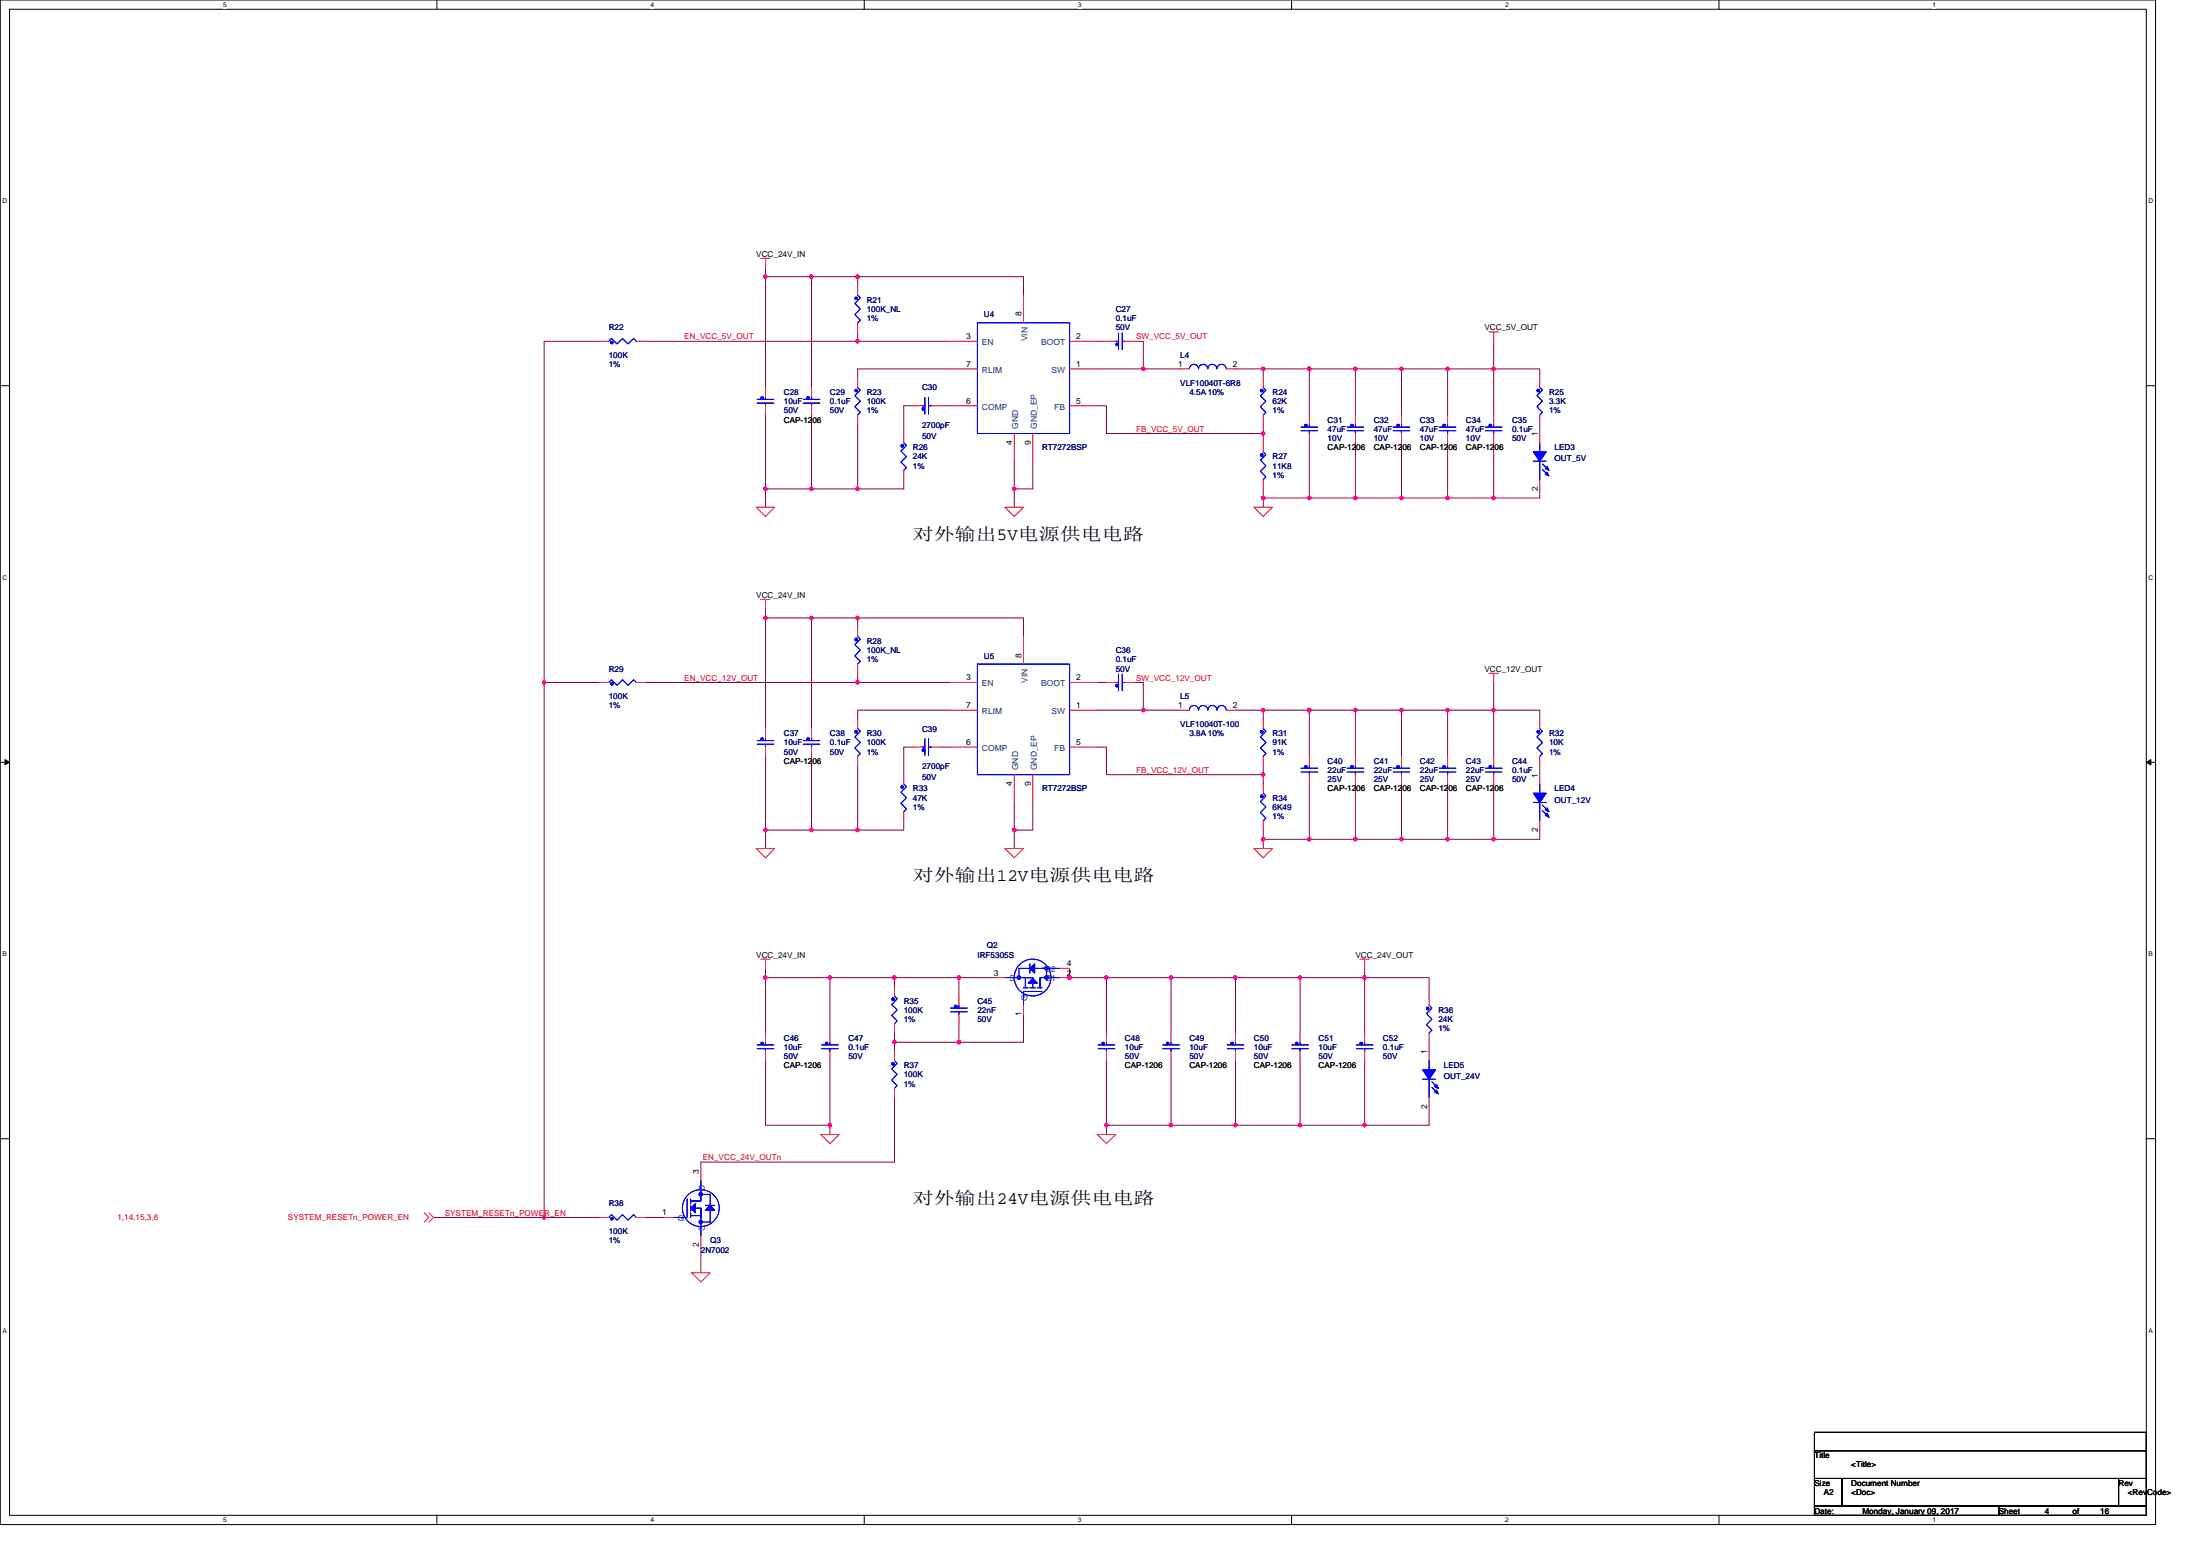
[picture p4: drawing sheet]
<svg xmlns="http://www.w3.org/2000/svg" width="297mm" height="210mm" viewBox="0 0 297 210" stroke-linecap="round" stroke-linejoin="round" font-family="sans-serif">
<path d="M0 0h291v205.7h-291zM1.3 1.2h288.5v203.3h-288.5z" fill="none" stroke="#000" stroke-width=".14"/>
<g fill="#fff">
<path d="M30.1 .1h.5v1h-.5z"/>
<path d="M30.1 204.6h.5v1h-.5z"/>
</g>
<path d="M59 0v1.2M59 204.5v1.2" fill="none" stroke="#000" stroke-width=".14"/>
<g fill="#fff">
<path d="M87.8 .1h.5v1h-.5z"/>
<path d="M87.8 204.6h.5v1h-.5z"/>
</g>
<path d="M116.7 0v1.2M116.7 204.5v1.2" fill="none" stroke="#000" stroke-width=".14"/>
<g fill="#fff">
<path d="M145.5 .1h.5v1h-.5z"/>
<path d="M145.5 204.6h.5v1h-.5z"/>
</g>
<path d="M174.4 0v1.2M174.4 204.5v1.2" fill="none" stroke="#000" stroke-width=".14"/>
<g fill="#fff">
<path d="M203.2 .1h.5v1h-.5z"/>
<path d="M203.2 204.6h.5v1h-.5z"/>
</g>
<path d="M232.1 0v1.2M232.1 204.5v1.2" fill="none" stroke="#000" stroke-width=".14"/>
<g fill="#fff">
<path d="M260.9 .1h.5v1h-.5z"/>
<path d="M260.9 204.6h.5v1h-.5z"/>
<path d="M.4 26.6h.6v1h-.6z"/>
<path d="M290.1 26.6h.6v1h-.6z"/>
<path d="M.4 77.4h.6v1h-.6z"/>
<path d="M290.1 77.4h.6v1h-.6z"/>
</g>
<path d="M0 52h1.3M289.8 52h1.2" fill="none" stroke="#000" stroke-width=".14"/>
<g fill="#fff">
<path d="M.4 128.3h.5v1h-.5z"/>
<path d="M290.1 128.3h.6v1h-.6z"/>
</g>
<path d="M0 102.9h1.3M289.8 102.9h1.2" fill="none" stroke="#000" stroke-width=".14"/>
<path d="M.7 102.5l.6 .4-.6 .3zM289.8 102.9l.6-.4v.7z" fill="#000" stroke="#000" stroke-width=".14"/>
<g fill="#fff">
<path d="M.4 179.1h.5v1h-.5z"/>
<path d="M290.1 179.1h.6v1h-.6z"/>
</g>
<path d="M0 153.7h1.3M289.8 153.7h1.2M245 199.5h3.7v3.7h-3.7zM245 193.3h44.8v2.5h-44.8zM245 195.8h44.8v3.7h-44.8zM248.7 199.5h37.3v3.7h-37.3zM286 199.5h3.8v3.7h-3.8zM245 203.2h24.9v1.3h-24.9zM269.9 203.2h19.9v1.3h-19.9z" fill="none" stroke="#000" stroke-width=".14"/>
<g fill="none" stroke="#800040" stroke-width=".14">
<path d="M103.4 36.1v1.2M103.4 37.3v15M103.4 37.3h6.2v15M109.6 37.3h6.2M115.8 37.3v1.3M115.8 37.3h22.4v2.5M80.9 46.1h-7.4v46M87.2 46.1h28.6M103.4 56v10M109.6 56v10M115.8 46.1h12.4M115.8 44.8v1.3"/>
<path d="M115.8 57.3v8.7h6.2v-1.3M123.3 54.8h-1.3v3.7M127 54.8h1.2M128.2 49.8h-12.4v1.2M148.1 46.1h1.3M148.1 54.8h1.3v3.7h21.2M148.1 49.8h6.3M153.1 46.1h1.3v3.7M154.4 49.8h5M166.8 49.8h3.8M170.6 58.5v1.3M170.6 57.3v1.2"/>
<path d="M170.6 49.8v1.2M170.6 49.8h6.2M176.8 49.8h6.2M176.8 49.8v6.2M176.8 59.8v7.4M183 59.8v7.4M183 49.8h6.2M183 49.8v6.2M189.2 49.8v6.2M189.2 59.8v7.4M189.2 49.8h6.2M195.4 49.8v6.2"/>
<path d="M195.4 59.8v7.4M195.4 49.8h6.3M201.7 49.8v6.2M201.7 46.1v3.7M201.7 49.8h6.2v1.2M201.7 59.8v7.4M207.9 57.3v1.2M103.4 66v2.5M103.4 66h12.4M136.9 66v2.5M136.9 62.2v3.8M139.4 62.2v3.8h-2.5"/>
<path d="M170.6 66v1.2M170.6 67.2h6.2M170.6 67.2v1.3M176.8 67.2h6.2M183 67.2h6.2M189.2 67.2h6.2M195.4 67.2h6.3M207.9 66v1.2h-6.2M73.5 92.1h7.4M73.5 92.1v72.2M87.2 92.1h28.6M103.4 82.1v1.3"/>
<path d="M103.4 83.4v14.9M103.4 83.4h6.2v14.9M109.6 83.4h6.2M115.8 92.1h12.4M115.8 90.9v1.2M115.8 83.4v1.2M115.8 83.4h22.4v2.5M128.2 95.8h-12.4v1.3M148.1 92.1h1.3M148.1 95.8h6.3M153.1 92.1h1.3v3.7M154.4 95.8h5"/>
<path d="M166.8 95.8h3.8M170.6 95.8v1.3M170.6 95.8h6.2M176.8 95.8h6.2M176.8 95.8v6.3M183 95.8h6.2v6.3M183 95.8v6.3M189.2 95.8h6.2M195.4 95.8v6.3M195.4 95.8h6.3M201.7 95.8v6.3M201.7 92.1v3.7"/>
<path d="M201.7 95.8h6.2v1.3M103.4 112v2.5M103.4 112h12.4M103.4 102.1v9.9M109.6 102.1v9.9M115.8 103.3v8.7h6.2v-1.2M123.3 100.8h-1.3v3.7M127 100.8h1.2M136.9 112v2.5M136.9 108.3v3.7M139.4 108.3v3.7h-2.5M148.1 100.8h1.3v3.7h21.2"/>
<path d="M170.6 112v1.3M170.6 104.5v1.3M170.6 113.3h6.2M170.6 113.3v1.2M170.6 103.3v1.2M176.8 113.3h6.2M176.8 105.8v7.5M183 105.8v7.5M183 113.3h6.2M189.2 105.8v7.5M189.2 113.3h6.2M195.4 105.8v7.5"/>
<path d="M195.4 113.3h6.3M201.7 105.8v7.5M207.9 103.3v1.2M207.9 112v1.3h-6.2M103.4 131.9v7.5M103.4 130.7v1.2h8.7M112.1 131.9v7.5M112.1 131.9h8.7M120.8 131.9v1.3M120.8 139.4v1.3M120.8 131.9h8.7M129.5 131.9v2.5"/>
<path d="M129.5 138.2v2.5M129.5 131.9h5M138.2 136.9v3.8h-8.7M144.4 130.7v1.2h5v7.5M149.4 131.9h8.7M158.1 131.9v7.5M158.1 131.9h8.7v7.5M166.8 131.9h8.7v7.5M175.5 131.9h8.8M184.3 131.9h8.7v2.5M184.3 131.9v7.5M184.3 130.7v1.2"/>
<path d="M103.4 143.1v8.7h8.7M112.1 151.8v1.3M112.1 143.1v8.7M120.8 140.7h8.7M120.8 140.7v1.2M120.8 148.1v8.7h-26.2v1.3M149.4 151.8v1.3M149.4 143.1v8.7M149.4 151.8h17.4M158.1 143.1v8.7M166.8 151.8h8.7M166.8 143.1v8.7"/>
<path d="M175.5 151.8h8.8M175.5 143.1v8.7M184.3 143.1v8.7M193 149.4v2.4h-8.7M193 140.7v1.2M58.5 164.3h15M73.5 164.3h7.4M87.2 164.3h2.5M94.6 168v3.8"/>
</g>
<g fill="#f0f" stroke="#f0f" stroke-width=".14">
<circle cx="103.3" cy="37.3" r=".24"/>
<circle cx="115.8" cy="46" r=".24"/>
<circle cx="103.3" cy="66" r=".23"/>
<circle cx="109.6" cy="66" r=".23"/>
<circle cx="115.8" cy="66" r=".23"/>
<circle cx="154.4" cy="49.8" r=".24"/>
<circle cx="170.5" cy="58.5" r=".24"/>
<circle cx="176.8" cy="49.8" r=".24"/>
<circle cx="170.5" cy="49.8" r=".24"/>
<circle cx="201.7" cy="49.8" r=".24"/>
<circle cx="195.4" cy="49.8" r=".24"/>
<circle cx="201.7" cy="67.2" r=".24"/>
<circle cx="170.6" cy="67.2" r=".24"/>
<circle cx="176.8" cy="67.2" r=".24"/>
<circle cx="136.9" cy="66" r=".24"/>
<circle cx="115.8" cy="37.3" r=".24"/>
<circle cx="109.6" cy="37.3" r=".24"/>
<circle cx="103.3" cy="83.4" r=".24"/>
<circle cx="115.8" cy="92.1" r=".23"/>
<circle cx="103.3" cy="112" r=".24"/>
<circle cx="109.6" cy="112" r=".24"/>
<circle cx="115.8" cy="112" r=".24"/>
<circle cx="154.4" cy="95.8" r=".24"/>
<circle cx="170.6" cy="104.5" r=".24"/>
<circle cx="176.8" cy="95.8" r=".24"/>
<circle cx="170.5" cy="95.8" r=".24"/>
<circle cx="201.7" cy="95.8" r=".24"/>
<circle cx="195.4" cy="113.3" r=".24"/>
<circle cx="170.5" cy="113.3" r=".24"/>
<circle cx="176.8" cy="113.3" r=".24"/>
<circle cx="136.9" cy="112" r=".24"/>
<circle cx="115.8" cy="83.4" r=".24"/>
<circle cx="109.6" cy="83.4" r=".24"/>
<circle cx="103.3" cy="131.9" r=".24"/>
<circle cx="120.8" cy="140.6" r=".24"/>
<circle cx="129.5" cy="131.9" r=".24"/>
<circle cx="129.5" cy="140.6" r=".23"/>
<circle cx="175.5" cy="131.9" r=".24"/>
<circle cx="149.4" cy="151.8" r=".24"/>
<circle cx="184.2" cy="151.8" r=".24"/>
<circle cx="158.1" cy="151.8" r=".24"/>
<circle cx="184.2" cy="131.9" r=".24"/>
<circle cx="144.4" cy="131.9" r=".24"/>
<circle cx="120.8" cy="131.9" r=".24"/>
<circle cx="112" cy="151.8" r=".24"/>
<circle cx="112" cy="131.9" r=".24"/>
<circle cx="183" cy="95.8" r=".24"/>
<circle cx="195.4" cy="95.8" r=".24"/>
<circle cx="189.2" cy="95.8" r=".24"/>
<circle cx="183" cy="113.3" r=".24"/>
<circle cx="189.2" cy="113.3" r=".24"/>
<circle cx="189.2" cy="67.2" r=".24"/>
<circle cx="189.2" cy="49.8" r=".24"/>
<circle cx="183" cy="67.2" r=".24"/>
<circle cx="183" cy="49.8" r=".24"/>
<circle cx="166.8" cy="131.9" r=".24"/>
<circle cx="166.8" cy="151.8" r=".24"/>
<circle cx="73.5" cy="164.3" r=".24"/>
<circle cx="73.5" cy="92.1" r=".23"/>
<circle cx="201.7" cy="113.3" r=".24"/>
<circle cx="175.5" cy="151.8" r=".24"/>
<circle cx="195.4" cy="67.2" r=".24"/>
<circle cx="158.1" cy="131.9" r=".24"/>
<circle cx="149.4" cy="131.9" r=".24"/>
</g>
<g fill="none" stroke="#f00" stroke-width=".14">
<path d="M102.7 34.9h1.3M103.4 34.9v1.2M115.8 38.6v1.2M138.2 39.8v3.8M80.9 46.1h1.3M85.9 46.1h1.3M103.4 52.3v1.2M103.4 54.8v1.2M109.6 52.3v1.2M109.6 54.8v1.2M115.8 43.6v1.2M115.8 51v1.3"/>
<path d="M115.8 56v1.3M122 58.5v1.3M123.3 54.8h1.2M125.7 54.8h1.3M128.2 46.1h3.8M128.2 49.8h3.8M128.2 54.8h3.8M136.9 58.5v3.7M139.4 58.5v3.7M144.4 54.8h3.7M144.4 49.8h3.7M144.4 46.1h3.7"/>
<path d="M149.4 46.1h1.2M151.9 46.1h1.2M159.4 49.8h1.2M165.6 49.8h1.2M170.6 51v1.3M170.6 56v1.3M170.6 59.8v1.2M176.8 56v1.3M176.8 58.5v1.3M183 56v1.3M183 58.5v1.3M189.2 56v1.3"/>
<path d="M189.2 58.5v1.3M195.4 56v1.3M195.4 58.5v1.3M201 44.8h1.3M201.7 44.8v1.3M201.7 56v1.3M201.7 58.5v1.3M207.9 58.5v1.3M207.9 51v1.3M207.9 56v1.3M102.1 68.5h2.5l-1.2 1.2zM122 63.5v1.2"/>
<path d="M135.7 68.5h2.5l-1.3 1.2zM169.3 68.5h2.5l-1.2 1.2zM170.6 64.7v1.3M207.9 64.7v1.3M80.9 92.1h1.3M85.9 92.1h1.3M102.7 80.9h1.3M103.4 80.9v1.2M103.4 98.3v1.3M109.6 98.3v1.3M115.8 97.1v1.2M115.8 84.6v1.3"/>
<path d="M115.8 89.6v1.3M128.2 92.1h3.8M128.2 95.8h3.8M138.2 85.9v3.7M144.4 95.8h3.7M144.4 92.1h3.7M149.4 92.1h1.2M151.9 92.1h1.2M159.4 95.8h1.2M165.6 95.8h1.2M170.6 97.1v1.2M201 90.9h1.3"/>
<path d="M201.7 90.9v1.2M207.9 97.1v1.2M102.1 114.5h2.5l-1.2 1.3zM103.4 100.8v1.3M109.6 100.8v1.3M115.8 102.1v1.2M122 104.5v1.3M122 109.5v1.3M123.3 100.8h1.2M125.7 100.8h1.3M128.2 100.8h3.8M135.7 114.5h2.5l-1.3 1.3z"/>
<path d="M136.9 104.5v3.8M139.4 104.5v3.8M144.4 100.8h3.7M169.3 114.5h2.5l-1.2 1.3zM170.6 105.8v1.2M170.6 110.8v1.2M170.6 102.1v1.2M176.8 102.1v1.2M176.8 104.5v1.3M183 102.1v1.2M183 104.5v1.3M189.2 102.1v1.2"/>
<path d="M189.2 104.5v1.3M195.4 102.1v1.2M195.4 104.5v1.3M201.7 102.1v1.2M201.7 104.5v1.3M207.9 104.5v1.3M207.9 110.8v1.2M207.9 102.1v1.2M102.7 129.4h1.3M103.4 129.4v1.3M103.4 139.4v1.3M112.1 139.4v1.3"/>
<path d="M120.8 133.2v1.2M120.8 138.2v1.2M129.5 134.4v1.3M129.5 136.9v1.3M134.5 131.9h1.2M138.2 135.7v1.2M143.2 131.9h1.2M143.2 130.7h1.2M149.4 139.4v1.3M158.1 139.4v1.3M166.8 139.4v1.3M175.5 139.4v1.3"/>
<path d="M183.6 129.4h1.3M184.3 129.4v1.3M184.3 139.4v1.3M193 134.4v1.3M193 139.4v1.3M94.6 158.1v1.2M103.4 141.9v1.2M110.8 153.1h2.5l-1.2 1.2zM112.1 141.9v1.2M120.8 141.9v1.2M120.8 146.9v1.2M148.1 153.1h2.5l-1.2 1.2z"/>
<path d="M149.4 141.9v1.2M158.1 141.9v1.2M166.8 141.9v1.2M175.5 141.9v1.2M184.3 141.9v1.2M193 141.9v1.2M193 148.1v1.3M57.3 163.7l.6 .6-.6 .6M57.9 163.7l.6 .6-.6 .6M80.9 164.3h1.3M85.9 164.3h1.3M89.7 164.3h1.2"/>
<path d="M93.4 171.8h2.5l-1.3 1.2zM94.6 166.8v1.2"/>
</g>
<g fill="none" stroke="#00f" stroke-width=".14">
<path d="M115.8 39.8l.4 .4-.8 .8 .8 .7-.8 .7 .8 .8-.4 .4M82.2 46.1l.4-.4 .7 .7 .7-.7 .8 .7 .8-.7 .3 .4M102.2 54.4h2.3M102.2 53.9h2.3M103.4 54.4v.4M103.4 53.5v.4M108.5 54.4h2.2M108.5 53.9h2.2M109.6 54.4v.4M109.6 53.5v.4M115.8 52.3l.4 .3-.8 .8 .8 .7-.8 .8 .8 .7-.4 .4M122 59.8l.4 .3-.8 .8 .8 .7-.8 .8 .8 .7-.4 .4"/>
<path d="M124.5 54.8h.4M124.9 53.6v2.3M125.4 54.8h.3M125.4 53.6v2.3M132 43.6h12.4v14.9h-12.4zM150.6 46.1h.4M151 44.9v2.3M151.5 46.1h.4M151.5 44.9v2.3M161.8 49.8a.61 .61 0 0 0-.6-.6 .61 .61 0 0 0-.6 .6M163.1 49.8a.61 .61 0 0 0-.6-.6 .61 .61 0 0 0-.7 .6M164.3 49.8a.61 .61 0 0 0-.6-.6 .61 .61 0 0 0-.6 .6"/>
<path d="M165.6 49.8a.61 .61 0 0 0-.7-.6 .61 .61 0 0 0-.6 .6M170.6 52.3l.3 .3-.7 .8 .7 .7-.7 .8 .7 .7-.3 .4M175.7 58.1h2.2M175.7 57.6h2.2M176.8 58.1v.4M176.8 57.3v.3M181.9 58.1h2.2M181.9 57.6h2.2M183 58.1v.4M183 57.3v.3M188.1 58.1h2.2M188.1 57.6h2.2"/>
<path d="M189.2 58.1v.4M189.2 57.3v.3M194.3 58.1h2.3M194.3 57.6h2.3M195.4 58.1v.4M195.4 57.3v.3M200.6 58.1h2.2M200.6 57.6h2.2M201.7 58.1v.4M201.7 57.3v.3M207.9 52.3l.4 .3-.8 .8 .8 .7-.8 .8 .8 .7-.4 .4M207.9 59.8v1.2"/>
<path d="M170.6 61l.3 .4-.7 .7 .7 .8-.7 .7 .7 .7-.3 .4M207 62.2h1.8M207.9 62.2v2.5M208.3 62.6l.7 .8M208.3 63.4l.7 .7M82.2 92.1l.4-.4 .7 .8 .7-.8 .8 .8 .8-.8 .3 .4M102.2 99.9h2.3M103.4 99.6v.3M108.5 99.9h2.2M109.6 99.6v.3M115.8 98.3l.4 .4-.8 .7 .8 .8-.8 .7 .8 .8-.4 .4M115.8 85.9l.4 .4-.8 .7 .8 .8-.8 .7 .8 .7-.4 .4"/>
<path d="M124.9 99.7v2.2M125.4 99.7v2.2M132 89.6h12.4v14.9h-12.4zM150.6 92.1h.4M151 91v2.2M151.5 92.1h.4M151.5 91v2.2M161.8 95.8a.61 .61 0 0 0-.6-.6 .61 .61 0 0 0-.6 .6M163.1 95.8a.61 .61 0 0 0-.6-.6 .61 .61 0 0 0-.7 .6M164.3 95.8a.61 .61 0 0 0-.6-.6 .61 .61 0 0 0-.6 .6M165.6 95.8a.61 .61 0 0 0-.7-.6 .61 .61 0 0 0-.6 .6M170.6 98.3l.3 .4-.7 .7 .7 .8-.7 .7 .7 .8-.3 .4"/>
<path d="M207.9 98.3l.4 .4-.8 .7 .8 .8-.8 .7 .8 .8-.4 .4M102.2 100.4h2.3M103.4 100.4v.4M108.5 100.4h2.2M109.6 100.4v.4M122 105.8l.4 .4-.8 .7 .8 .8-.8 .7 .8 .8-.4 .3M124.5 100.8h.4M125.4 100.8h.3M170.6 107l.3 .4-.7 .8 .7 .7-.7 .7 .7 .8-.3 .4M175.7 104.2h2.2M175.7 103.7h2.2M176.8 104.2v.3"/>
<path d="M176.8 103.3v.4M181.9 104.2h2.2M181.9 103.7h2.2M183 104.2v.3M183 103.3v.4M188.1 104.2h2.2M188.1 103.7h2.2M189.2 104.2v.3M189.2 103.3v.4M194.3 104.2h2.3M194.3 103.7h2.3M195.4 104.2v.3"/>
<path d="M195.4 103.3v.4M200.6 104.2h2.2M200.6 103.7h2.2M201.7 104.2v.3M201.7 103.3v.4M207 108.3h1.8M207.9 105.8v1.2M207.9 108.3v2.5M208.3 108.6l.7 .8M208.3 109.4l.7 .8M120.8 134.4l.3 .4-.7 .8 .7 .7-.7 .7 .7 .8-.3 .4M128.4 136.5h2.2"/>
<path d="M128.4 136h2.2M129.5 136.5v.4M129.5 135.7v.3M135.7 131.9h3.7v1.4M138.2 133.3h.6M138.2 131.9h1.2v.5M138.4 132.1v1.1M138.4 131.9v1.4M139.1 133.3h.7M139.1 130.1v1.2M139.1 130.7h-1.5v1.2M139.7 130.7h1.6v1.2"/>
<path d="M140.1 133.3h.6M140.7 133.8h-2.5v1.9M140.7 131.9h-.3v1.3M140.7 130.7h2.5M143.2 131.9h-2.8v1.4M193 135.7l.3 .3-.7 .8 .7 .7-.7 .8 .7 .7-.3 .4M94.6 159.3v2.8h-1.3M102.2 141.5h2.3M102.2 141h2.3M103.4 141.5v.4M103.4 140.7v.3M110.9 141.5h2.3"/>
<path d="M110.9 141h2.3M112.1 141.5v.4M112.1 140.7v.3M120.8 143.1l.3 .4-.7 .8 .7 .7-.7 .8 .7 .7-.3 .4M148.3 141.5h2.2M148.3 141h2.2M149.4 141.5v.4M149.4 140.7v.3M157 141.5h2.2M157 141h2.2M158.1 141.5v.4M158.1 140.7v.3"/>
<path d="M165.7 141.5h2.2M165.7 141h2.2M166.8 141.5v.4M166.8 140.7v.3M174.4 141.5h2.3M174.4 141h2.3M175.5 140.7v.3M175.5 141.5v.4M183.1 141.5h2.3M183.1 141h2.3M184.3 141.5v.4M184.3 140.7v.3"/>
<path d="M192.1 145.6h1.7M193 143.1v1.3M193 145.6v2.5M193.3 146l.8 .7M193.3 146.7l.8 .8M82.2 164.3l.4-.4 .7 .8 .7-.8 .8 .8 .8-.8 .3 .4M92.8 161.8v2.5h-1.9M93.3 163.7v.6M93.3 164h1.3M93.3 163h1.3v3.8M93.3 162.7v.7M93.3 161.8v.6"/>
<path d="M93.4 164h1.1M94.1 163h.5v1.3M94.6 161.8v.3h-1.2M94.6 161.2h1.3v3.7h-1.3M95.2 162.7h1.3"/>
<circle cx="139.4" cy="131.9" r="2.48"/>
<circle cx="94.6" cy="163" r="2.49"/>
</g>
<g fill="#00f" stroke="#00f" stroke-width=".14">
<path d="M182.4 103.4h.3v.2h-.3z" fill-rule="evenodd"/>
<path d="M182.4 103.4h.3v.2h-.3z" fill-rule="evenodd"/>
<path d="M109 99.6h.2v.3h-.2z" fill-rule="evenodd"/>
<path d="M109 99.6h.2v.3h-.2z" fill-rule="evenodd"/>
<path d="M120.4 143.4h.3v.3h-.3z" fill-rule="evenodd"/>
<path d="M120.4 143.4h.3v.3h-.3z" fill-rule="evenodd"/>
<path d="M128.9 135.7h.3v.3h-.3z" fill-rule="evenodd"/>
<path d="M128.9 135.7h.3v.3h-.3z" fill-rule="evenodd"/>
<path d="M166.2 140.7h.3v.2h-.3z" fill-rule="evenodd"/>
<path d="M166.2 140.7h.3v.2h-.3z" fill-rule="evenodd"/>
<path d="M182.4 57.3h.3v.3h-.3z" fill-rule="evenodd"/>
<path d="M182.4 57.3h.3v.3h-.3z" fill-rule="evenodd"/>
<path d="M194.9 103.4h.2v.2h-.2z" fill-rule="evenodd"/>
<path d="M194.9 103.4h.2v.2h-.2z" fill-rule="evenodd"/>
<path d="M201.1 57.3h.2v.3h-.2z" fill-rule="evenodd"/>
<path d="M201.1 57.3h.2v.3h-.2z" fill-rule="evenodd"/>
<path d="M192.1 144.4h1.7l-.8 1.2z" fill-rule="evenodd"/>
<path d="M193.9 147.1l.3 .5-.5-.2z" fill-rule="evenodd"/>
<path d="M193.9 146.4l.3 .5-.5-.3z" fill-rule="evenodd"/>
<path d="M192.1 144.4h1.7l-.8 1.2z" fill-rule="evenodd"/>
<path d="M193.9 147.1l.3 .5-.5-.2z" fill-rule="evenodd"/>
<path d="M193.9 146.4l.3 .5-.5-.3z" fill-rule="evenodd"/>
<path d="M121.7 106.1h.2v.2h-.2z" fill-rule="evenodd"/>
<path d="M121.7 106.1h.2v.2h-.2z" fill-rule="evenodd"/>
<path d="M115.5 98.6h.2v.3h-.2z" fill-rule="evenodd"/>
<path d="M115.5 98.6h.2v.3h-.2z" fill-rule="evenodd"/>
<path d="M124.5 55.1h.3v.2h-.3z" fill-rule="evenodd"/>
<path d="M124.5 55.1h.3v.2h-.3z" fill-rule="evenodd"/>
<path d="M121.7 60h.2v.3h-.2z" fill-rule="evenodd"/>
<path d="M121.7 60h.2v.3h-.2z" fill-rule="evenodd"/>
<path d="M95.2 163.3l.7-.6 .6 .6z" fill-rule="evenodd"/>
<path d="M93.3 163l.6-.6v1.3z" fill-rule="evenodd"/>
<path d="M95.2 163.3l.7-.6 .6 .6z" fill-rule="evenodd"/>
<path d="M93.3 163l.6-.6v1.3z" fill-rule="evenodd"/>
<path d="M188.6 57.3h.3v.3h-.3z" fill-rule="evenodd"/>
<path d="M188.6 57.3h.3v.3h-.3z" fill-rule="evenodd"/>
<path d="M170.2 107.3h.3v.3h-.3z" fill-rule="evenodd"/>
<path d="M170.2 107.3h.3v.3h-.3z" fill-rule="evenodd"/>
<path d="M192.6 136h.3v.2h-.3z" fill-rule="evenodd"/>
<path d="M192.6 136h.3v.2h-.3z" fill-rule="evenodd"/>
<path d="M207 107h1.8l-.9 1.3z" fill-rule="evenodd"/>
<path d="M208.9 109.8l.2 .5-.5-.3z" fill-rule="evenodd"/>
<path d="M208.9 109l.2 .5-.5-.2z" fill-rule="evenodd"/>
<path d="M207 107h1.8l-.9 1.3z" fill-rule="evenodd"/>
<path d="M208.9 109.8l.2 .5-.5-.3z" fill-rule="evenodd"/>
<path d="M208.9 109l.2 .5-.5-.2z" fill-rule="evenodd"/>
<path d="M176.2 103.4h.3v.2h-.3z" fill-rule="evenodd"/>
<path d="M176.2 103.4h.3v.2h-.3z" fill-rule="evenodd"/>
<path d="M150.7 92.4h.2v.3h-.2z" fill-rule="evenodd"/>
<path d="M150.7 92.4h.2v.3h-.2z" fill-rule="evenodd"/>
<path d="M170.2 98.6h.3v.3h-.3z" fill-rule="evenodd"/>
<path d="M170.2 98.6h.3v.3h-.3z" fill-rule="evenodd"/>
<path d="M150.7 46.4h.2v.2h-.2z" fill-rule="evenodd"/>
<path d="M150.7 46.4h.2v.2h-.2z" fill-rule="evenodd"/>
<path d="M102.8 99.6h.2v.3h-.2z" fill-rule="evenodd"/>
<path d="M102.8 99.6h.2v.3h-.2z" fill-rule="evenodd"/>
<path d="M170.2 52.6h.3v.2h-.3z" fill-rule="evenodd"/>
<path d="M170.2 52.6h.3v.2h-.3z" fill-rule="evenodd"/>
<path d="M194.9 57.3h.2v.3h-.2z" fill-rule="evenodd"/>
<path d="M194.9 57.3h.2v.3h-.2z" fill-rule="evenodd"/>
<path d="M207.6 98.6h.2v.3h-.2z" fill-rule="evenodd"/>
<path d="M207.6 98.6h.2v.3h-.2z" fill-rule="evenodd"/>
<path d="M207 61h1.8l-.9 1.2z" fill-rule="evenodd"/>
<path d="M208.9 63.7l.2 .5-.5-.2z" fill-rule="evenodd"/>
<path d="M208.9 63l.2 .5-.5-.3z" fill-rule="evenodd"/>
<path d="M207 61h1.8l-.9 1.2z" fill-rule="evenodd"/>
<path d="M208.9 63.7l.2 .5-.5-.2z" fill-rule="evenodd"/>
<path d="M208.9 63l.2 .5-.5-.3z" fill-rule="evenodd"/>
<path d="M102.8 53.6h.2v.2h-.2z" fill-rule="evenodd"/>
<path d="M102.8 53.6h.2v.2h-.2z" fill-rule="evenodd"/>
<path d="M115.5 86.2h.2v.2h-.2z" fill-rule="evenodd"/>
<path d="M115.5 86.2h.2v.2h-.2z" fill-rule="evenodd"/>
<path d="M109 53.6h.2v.2h-.2z" fill-rule="evenodd"/>
<path d="M109 53.6h.2v.2h-.2z" fill-rule="evenodd"/>
<path d="M183.7 140.7h.2v.2h-.2z" fill-rule="evenodd"/>
<path d="M183.7 140.7h.2v.2h-.2z" fill-rule="evenodd"/>
<path d="M188.6 103.4h.3v.2h-.3z" fill-rule="evenodd"/>
<path d="M188.6 103.4h.3v.2h-.3z" fill-rule="evenodd"/>
<path d="M115.5 40.1h.2v.3h-.2z" fill-rule="evenodd"/>
<path d="M115.5 40.1h.2v.3h-.2z" fill-rule="evenodd"/>
<path d="M207.6 52.6h.2v.2h-.2z" fill-rule="evenodd"/>
<path d="M207.6 52.6h.2v.2h-.2z" fill-rule="evenodd"/>
<path d="M157.5 140.7h.3v.2h-.3z" fill-rule="evenodd"/>
<path d="M157.5 140.7h.3v.2h-.3z" fill-rule="evenodd"/>
<path d="M201.1 103.4h.2v.2h-.2z" fill-rule="evenodd"/>
<path d="M201.1 103.4h.2v.2h-.2z" fill-rule="evenodd"/>
<path d="M82.5 92.1h.2v.3h-.2z" fill-rule="evenodd"/>
<path d="M82.5 92.1h.2v.3h-.2z" fill-rule="evenodd"/>
<path d="M102.8 140.7h.2v.2h-.2z" fill-rule="evenodd"/>
<path d="M102.8 140.7h.2v.2h-.2z" fill-rule="evenodd"/>
<path d="M120.4 134.7h.3v.3h-.3z" fill-rule="evenodd"/>
<path d="M120.4 134.7h.3v.3h-.3z" fill-rule="evenodd"/>
<path d="M139.1 130.7l.6-.6v1.2z" fill-rule="evenodd"/>
<path d="M138.8 132.7l.6-.6 .7 .6z" fill-rule="evenodd"/>
<path d="M139.1 130.7l.6-.6v1.2z" fill-rule="evenodd"/>
<path d="M138.8 132.7l.6-.6 .7 .6z" fill-rule="evenodd"/>
<path d="M124.5 101.1h.3v.3h-.3z" fill-rule="evenodd"/>
<path d="M124.5 101.1h.3v.3h-.3z" fill-rule="evenodd"/>
<path d="M176.2 57.3h.3v.3h-.3z" fill-rule="evenodd"/>
<path d="M176.2 57.3h.3v.3h-.3z" fill-rule="evenodd"/>
<path d="M170.2 61.3h.3v.2h-.3z" fill-rule="evenodd"/>
<path d="M170.2 61.3h.3v.2h-.3z" fill-rule="evenodd"/>
<path d="M115.5 52.6h.2v.2h-.2z" fill-rule="evenodd"/>
<path d="M115.5 52.6h.2v.2h-.2z" fill-rule="evenodd"/>
<circle cx="148.9" cy="140.8" r=".17"/>
<circle cx="82.6" cy="164.5" r=".17"/>
<circle cx="94.6" cy="164.9" r=".24"/>
<circle cx="94.6" cy="161.2" r=".24"/>
<circle cx="175.1" cy="140.8" r=".17"/>
<circle cx="82.6" cy="46.2" r=".17"/>
<circle cx="111.6" cy="140.8" r=".17"/>
<circle cx="137.6" cy="131.9" r=".24"/>
<circle cx="141.3" cy="131.9" r=".24"/>
<circle cx="141.3" cy="130.7" r=".24"/>
</g>
<g font-size="2.3">
<text x="123.3" y="72.8">对外输出5V电源供电电路</text>
<text x="123.3" y="118.9">对外输出12V电源供电电路</text>
<text x="123.3" y="162.4">对外输出24V电源供电电路</text>
</g>
<g font-size="1.1">
<text x="102.1" y="34.6">VCC_24V_IN</text>
<text x="130.5" y="45.8">3</text>
<text x="137.9" y="42.7" transform="rotate(-90 137.9 42.7)">8</text>
<text x="145.3" y="45.8">2</text>
<text x="200.4" y="44.6">VCC_5V_OUT</text>
<text x="130.5" y="49.5">7</text>
<text x="145.3" y="49.5">1</text>
<text x="159.1" y="49.5">1</text>
<text x="166.5" y="49.5">2</text>
<text x="105.8" y="57">CAP-1206</text>
<text x="130.5" y="54.5">6</text>
<text x="145.3" y="54.5">5</text>
<text x="207.6" y="58.9" transform="rotate(-90 207.6 58.9)">1</text>
<text x="136.7" y="60" transform="rotate(-90 136.7 60)">4</text>
<text x="139.2" y="60" transform="rotate(-90 139.2 60)">9</text>
<text x="179.3" y="60.8">CAP-1206</text>
<text x="185.5" y="60.8">CAP-1206</text>
<text x="191.7" y="60.8">CAP-1206</text>
<text x="197.9" y="60.8">CAP-1206</text>
<text x="207.6" y="66.2" transform="rotate(-90 207.6 66.2)">2</text>
<text x="102.1" y="80.7">VCC_24V_IN</text>
<text x="137.9" y="88.8" transform="rotate(-90 137.9 88.8)">8</text>
<text x="130.5" y="91.8">3</text>
<text x="130.5" y="95.6">7</text>
<text x="145.3" y="95.6">1</text>
<text x="145.3" y="91.8">2</text>
<text x="159.1" y="95.6">1</text>
<text x="166.5" y="95.6">2</text>
<text x="200.4" y="90.6">VCC_12V_OUT</text>
<text x="130.5" y="100.5">6</text>
<text x="145.3" y="100.5">5</text>
<text x="105.8" y="103.1">CAP-1206</text>
<text x="136.7" y="106" transform="rotate(-90 136.7 106)">4</text>
<text x="139.2" y="106" transform="rotate(-90 139.2 106)">9</text>
<text x="179.3" y="106.8">CAP-1206</text>
<text x="185.5" y="106.8">CAP-1206</text>
<text x="191.7" y="106.8">CAP-1206</text>
<text x="197.9" y="106.8">CAP-1206</text>
<text x="207.6" y="104.9" transform="rotate(-90 207.6 104.9)">1</text>
<text x="207.6" y="112.3" transform="rotate(-90 207.6 112.3)">2</text>
<text x="102.1" y="129.2">VCC_24V_IN</text>
<text x="134.2" y="131.7">3</text>
<text x="144" y="131.7">2</text>
<text x="144" y="130.4">4</text>
<text x="183" y="129.2">VCC_24V_OUT</text>
<text x="137.9" y="137.2" transform="rotate(-90 137.9 137.2)">1</text>
<text x="192.7" y="142.3" transform="rotate(-90 192.7 142.3)">1</text>
<text x="105.8" y="144.1">CAP-1206</text>
<text x="151.9" y="144.1">CAP-1206</text>
<text x="160.6" y="144.1">CAP-1206</text>
<text x="169.3" y="144.1">CAP-1206</text>
<text x="178" y="144.1">CAP-1206</text>
<text x="192.7" y="149.6" transform="rotate(-90 192.7 149.6)">2</text>
<text x="94.4" y="158.5" transform="rotate(-90 94.4 158.5)">3</text>
<text x="89.4" y="164">1</text>
<text x="94.4" y="168.3" transform="rotate(-90 94.4 168.3)">2</text>
<text x="245" y="196.8">Title</text>
<text x="245" y="200.5">Size</text>
<text x="246.2" y="201.8">A2</text>
<text x="250" y="200.5">Document Number</text>
<text x="250" y="201.8">&lt;Doc&gt;</text>
<text x="250" y="198">&lt;Title&gt;</text>
<text x="286" y="200.5">Rev</text>
<text x="287.3" y="201.8">&lt;RevCode&gt;</text>
<text x="245" y="204.3">Date:</text>
<text x="251.5" y="204.3">Monday, January 09, 2017</text>
<text x="269.9" y="204.3">Sheet</text>
<text x="276.1" y="204.3">4</text>
<text x="279.8" y="204.3">of</text>
<text x="283.6" y="204.3">16</text>
</g>
<g font-size="1.1" fill="#000080">
<text x="117" y="40.9">R21</text>
<text x="82.2" y="44.6">R22</text>
<text x="117" y="42.1">100K_NL</text>
<text x="117" y="43.3">1%</text>
<text x="132.8" y="42.8">U4</text>
<text x="150.6" y="42.1">C27</text>
<text x="150.6" y="43.3">0.1uF</text>
<text x="150.6" y="44.6">50V</text>
<text x="82.2" y="48.3">100K</text>
<text x="82.2" y="49.6">1%</text>
<text x="105.8" y="53.3">C28</text>
<text x="112.1" y="53.3">C29</text>
<text x="117" y="53.3">R23</text>
<text x="124.5" y="52.7">C30</text>
<text x="159.4" y="48.3">L4</text>
<text x="159.4" y="52">VLF10040T-6R8</text>
<text x="160.6" y="53.3">4.5A 10%</text>
<text x="171.8" y="53.3">R24</text>
<text x="209.1" y="53.3">R25</text>
<text x="105.8" y="54.5">10uF</text>
<text x="105.8" y="55.8">50V</text>
<text x="112.1" y="54.5">0.1uF</text>
<text x="112.1" y="55.8">50V</text>
<text x="117" y="54.5">100K</text>
<text x="117" y="55.8">1%</text>
<text x="124.5" y="57.8">2700pF</text>
<text x="124.5" y="59.3">50V</text>
<text x="171.8" y="54.5">62K</text>
<text x="171.8" y="55.8">1%</text>
<text x="179.3" y="57">C31</text>
<text x="179.3" y="58.3">47uF</text>
<text x="179.3" y="59.5">10V</text>
<text x="185.5" y="57">C32</text>
<text x="185.5" y="58.3">47uF</text>
<text x="185.5" y="59.5">10V</text>
<text x="191.7" y="57">C33</text>
<text x="191.7" y="58.3">47uF</text>
<text x="191.7" y="59.5">10V</text>
<text x="197.9" y="57">C34</text>
<text x="197.9" y="58.3">47uF</text>
<text x="197.9" y="59.5">10V</text>
<text x="204.1" y="57">C35</text>
<text x="204.1" y="58.3">0.1uF</text>
<text x="204.1" y="59.5">50V</text>
<text x="209.1" y="54.5">3.3K</text>
<text x="209.1" y="55.8">1%</text>
<text x="123.3" y="60.8">R26</text>
<text x="123.3" y="62">24K</text>
<text x="123.3" y="63.2">1%</text>
<text x="140.7" y="60.8">RT7272BSP</text>
<text x="171.8" y="62">R27</text>
<text x="171.8" y="63.2">11K8</text>
<text x="171.8" y="64.5">1%</text>
<text x="209.9" y="60.8">LED3</text>
<text x="209.9" y="62.3">OUT_5V</text>
<text x="117" y="86.9">R28</text>
<text x="117" y="88.1">100K_NL</text>
<text x="117" y="89.4">1%</text>
<text x="132.8" y="88.9">U5</text>
<text x="150.6" y="88.1">C36</text>
<text x="150.6" y="89.4">0.1uF</text>
<text x="82.2" y="90.6">R29</text>
<text x="82.2" y="94.4">100K</text>
<text x="82.2" y="95.6">1%</text>
<text x="150.6" y="90.6">50V</text>
<text x="159.4" y="94.4">L5</text>
<text x="105.8" y="99.3">C37</text>
<text x="105.8" y="100.6">10uF</text>
<text x="105.8" y="101.8">50V</text>
<text x="112.1" y="99.3">C38</text>
<text x="112.1" y="100.6">0.1uF</text>
<text x="112.1" y="101.8">50V</text>
<text x="117" y="99.3">R30</text>
<text x="117" y="100.6">100K</text>
<text x="117" y="101.8">1%</text>
<text x="124.5" y="98.7">C39</text>
<text x="159.4" y="98.1">VLF10040T-100</text>
<text x="160.6" y="99.3">3.8A 10%</text>
<text x="171.8" y="99.3">R31</text>
<text x="171.8" y="100.6">91K</text>
<text x="171.8" y="101.8">1%</text>
<text x="209.1" y="99.3">R32</text>
<text x="209.1" y="100.6">10K</text>
<text x="209.1" y="101.8">1%</text>
<text x="123.3" y="106.8">R33</text>
<text x="124.5" y="103.8">2700pF</text>
<text x="124.5" y="105.3">50V</text>
<text x="140.7" y="106.8">RT7272BSP</text>
<text x="179.3" y="103.1">C40</text>
<text x="179.3" y="104.3">22uF</text>
<text x="179.3" y="105.6">25V</text>
<text x="185.5" y="103.1">C41</text>
<text x="185.5" y="104.3">22uF</text>
<text x="185.5" y="105.6">25V</text>
<text x="191.7" y="103.1">C42</text>
<text x="191.7" y="104.3">22uF</text>
<text x="191.7" y="105.6">25V</text>
<text x="197.9" y="103.1">C43</text>
<text x="197.9" y="104.3">22uF</text>
<text x="197.9" y="105.6">25V</text>
<text x="204.1" y="103.1">C44</text>
<text x="204.1" y="104.3">0.1uF</text>
<text x="204.1" y="105.6">50V</text>
<text x="209.9" y="106.8">LED4</text>
<text x="123.3" y="108.1">47K</text>
<text x="123.3" y="109.3">1%</text>
<text x="171.8" y="108.1">R34</text>
<text x="171.8" y="109.3">6K49</text>
<text x="171.8" y="110.6">1%</text>
<text x="209.9" y="108.3">OUT_12V</text>
<text x="132" y="129.2">IRF5305S</text>
<text x="133.2" y="128">Q2</text>
<text x="122" y="135.4">R35</text>
<text x="122" y="136.7">100K</text>
<text x="122" y="137.9">1%</text>
<text x="132" y="135.4">C45</text>
<text x="132" y="136.7">22nF</text>
<text x="132" y="137.9">50V</text>
<text x="194.2" y="136.7">R36</text>
<text x="194.2" y="137.9">24K</text>
<text x="105.8" y="140.4">C46</text>
<text x="105.8" y="141.7">10uF</text>
<text x="105.8" y="142.9">50V</text>
<text x="114.6" y="140.4">C47</text>
<text x="114.6" y="141.7">0.1uF</text>
<text x="114.6" y="142.9">50V</text>
<text x="151.9" y="140.4">C48</text>
<text x="151.9" y="141.7">10uF</text>
<text x="151.9" y="142.9">50V</text>
<text x="160.6" y="140.4">C49</text>
<text x="160.6" y="141.7">10uF</text>
<text x="160.6" y="142.9">50V</text>
<text x="169.3" y="140.4">C50</text>
<text x="169.3" y="141.7">10uF</text>
<text x="169.3" y="142.9">50V</text>
<text x="178" y="140.4">C51</text>
<text x="178" y="141.7">10uF</text>
<text x="178" y="142.9">50V</text>
<text x="186.7" y="140.4">C52</text>
<text x="186.7" y="141.7">0.1uF</text>
<text x="186.7" y="142.9">50V</text>
<text x="194.2" y="139.2">1%</text>
<text x="122" y="144.1">R37</text>
<text x="122" y="145.4">100K</text>
<text x="122" y="146.6">1%</text>
<text x="194.9" y="144.1">LED5</text>
<text x="194.9" y="145.6">OUT_24V</text>
<text x="82.2" y="162.8">R38</text>
<text x="82.2" y="166.6">100K</text>
<text x="82.2" y="167.8">1%</text>
<text x="95.9" y="167.8">Q3</text>
<text x="94.6" y="169">2N7002</text>
</g>
<g font-size="1.1" fill="#f00">
<text x="92.4" y="45.8">EN_VCC_5V_OUT</text>
<text x="153.4" y="45.8">SW_VCC_5V_OUT</text>
<text x="153.4" y="58.3">FB_VCC_5V_OUT</text>
<text x="92.4" y="91.8">EN_VCC_12V_OUT</text>
<text x="153.4" y="91.8">SW_VCC_12V_OUT</text>
<text x="153.4" y="104.3">FB_VCC_12V_OUT</text>
<text x="94.9" y="156.6">EN_VCC_24V_OUTn</text>
<text x="15.9" y="164.6">1,14,15,3,6</text>
<text x="38.9" y="164.7">SYSTEM_RESETn_POWER_EN</text>
<text x="60" y="164">SYSTEM_RESETn_POWER_EN</text>
</g>
<g font-size="1.1" fill="#004080">
<text x="132.6" y="46.6">EN</text>
<text x="138.7" y="46.1" transform="rotate(-90 138.7 46.1)">VIN</text>
<text x="140.6" y="46.6">BOOT</text>
<text x="132.6" y="50.3">RLIM</text>
<text x="142" y="50.3">SW</text>
<text x="132.6" y="55.3">COMP</text>
<text x="137.5" y="57.9" transform="rotate(-90 137.5 57.9)">GND</text>
<text x="140" y="57.9" transform="rotate(-90 140 57.9)">GND_EP</text>
<text x="142.3" y="55.3">FB</text>
<text x="132.6" y="92.6">EN</text>
<text x="138.7" y="92.1" transform="rotate(-90 138.7 92.1)">VIN</text>
<text x="140.6" y="92.6">BOOT</text>
<text x="132.6" y="96.4">RLIM</text>
<text x="132.6" y="101.3">COMP</text>
<text x="142" y="96.4">SW</text>
<text x="142.3" y="101.3">FB</text>
<text x="137.5" y="103.9" transform="rotate(-90 137.5 103.9)">GND</text>
<text x="140" y="103.9" transform="rotate(-90 140 103.9)">GND_EP</text>
<text x="141.1" y="131.2">D2</text>
<text x="136.3" y="132.4">S</text>
<text x="138.7" y="135" transform="rotate(-90 138.7 135)">G</text>
<text x="141.1" y="132.4">D1</text>
<text x="95.2" y="160.8" transform="rotate(-90 95.2 160.8)">D</text>
<text x="91.5" y="164.8">G</text>
<text x="95.2" y="166.2" transform="rotate(-90 95.2 166.2)">S</text>
</g>
<g font-size=".9">
<text x="30.1" y="1">5</text>
<text x="87.8" y="1">4</text>
<text x="145.5" y="1">3</text>
<text x="203.2" y="1">2</text>
<text x="260.9" y="1">1</text>
<text x=".4" y="27.5">D</text>
<text x="290.1" y="27.5">D</text>
<text x=".4" y="78.3">C</text>
<text x="290.1" y="78.3">C</text>
<text x=".4" y="129.1">B</text>
<text x="290.1" y="129.1">B</text>
<text x=".4" y="179.9">A</text>
<text x="290.1" y="179.9">A</text>
<text x="30.1" y="205.4">5</text>
<text x="87.8" y="205.4">4</text>
<text x="145.5" y="205.4">3</text>
<text x="203.2" y="205.4">2</text>
<text x="260.9" y="205.4">1</text>
</g>
</svg>
